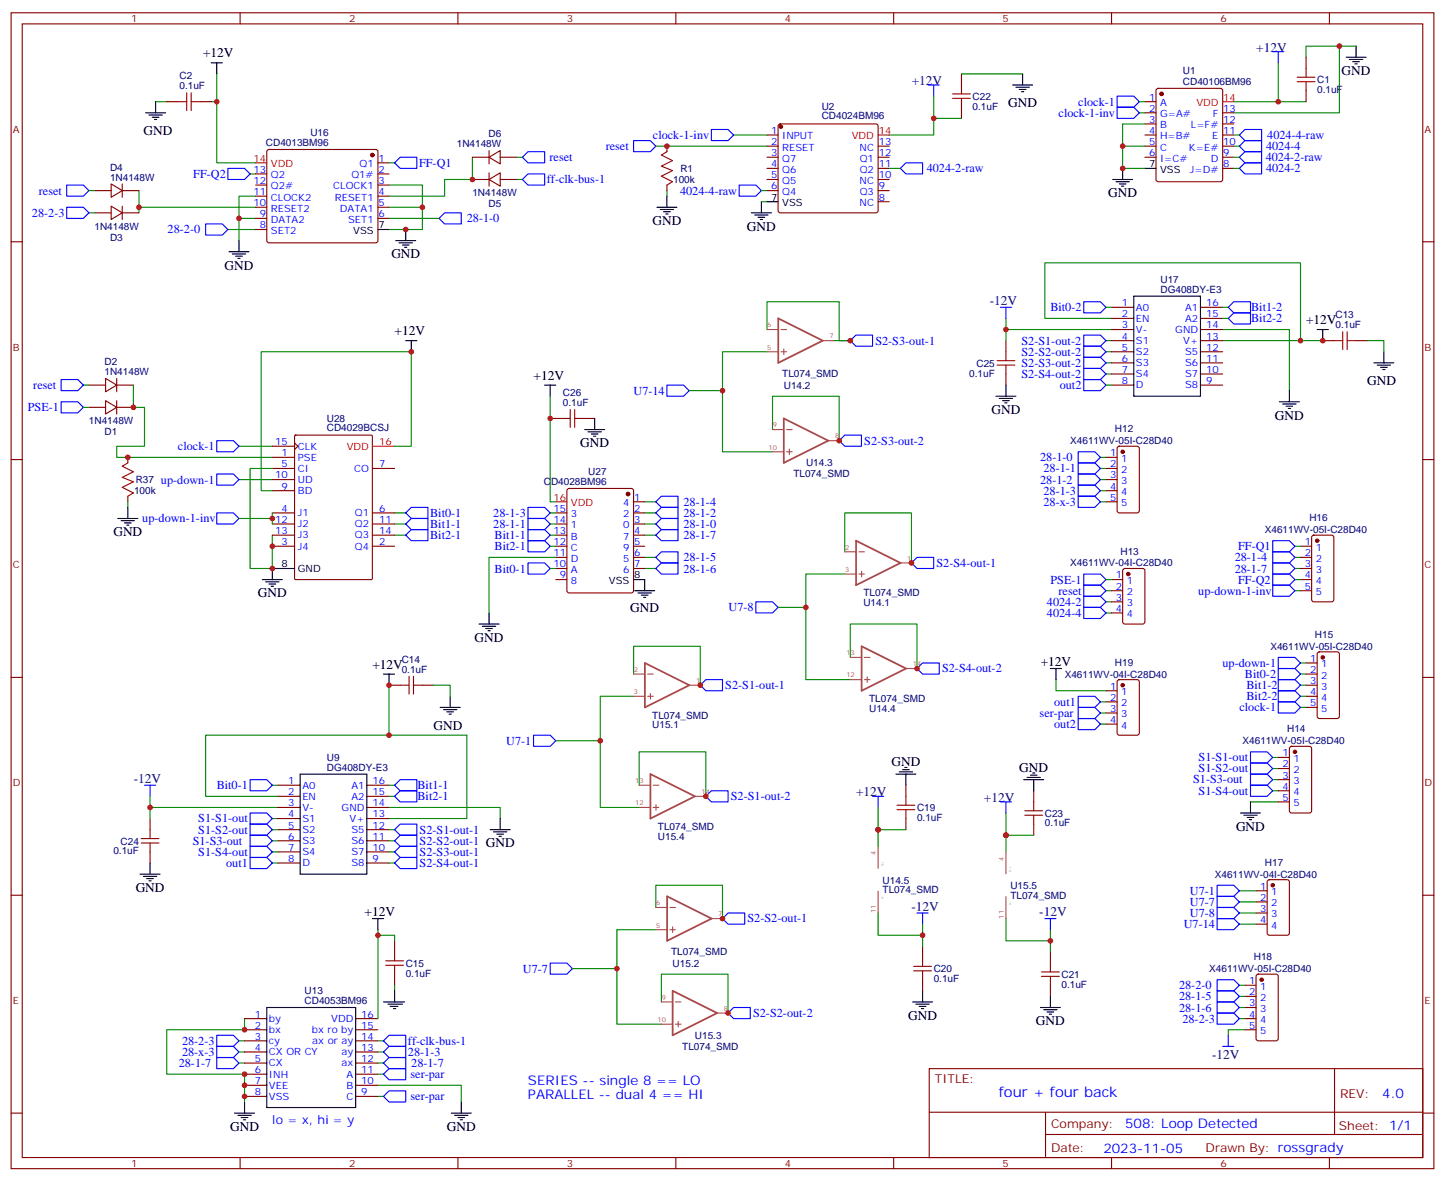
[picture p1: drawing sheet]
<svg xmlns="http://www.w3.org/2000/svg" width="459mm" height="375mm" viewBox="0 0 459 375" stroke-linecap="round" stroke-linejoin="round" font-family="sans-serif">
<g fill="none" stroke="#870000" stroke-width=".35">
<path d="M3.5 4.1h451.6v366.8h-451.6zM7.1 7.6h444.5v359.8h-444.5zM76.2 4.1v3.5M145.3 4.1v3.5M214.5 4.1v3.5M283.6 4.1v3.5M352.8 4.1v3.5M414.5 18.2v3.5M421.9 4.1v3.5M52.9 32.3h3.5M63.5 32.3h3.5M247.2 39.5l.4-.2h30.4l.5 .2 .2 .5v26.9l-.2 .5-.5 .2h-30.4l-.4-.3-.3-.4v-26.9z"/>
<path d="M305.2 23.5v3.5M305.2 34v3.6M363.4 32.3h3.5M363.4 35.8h3.5M363.4 39.3h3.5M367.1 28.3l.5-.3h19.7l.5 .3 .3 .5v28.2l-.3 .5-.5 .2h-19.7l-.5-.3-.2-.4v-28.2zM388.1 35.8h3.5M388.1 39.3h3.5M414.5 28.8v3.5M35.3 58.4l3.5 2.1-3.5 2.1zM38.8 58.4v4.2M81.1 55.2h3.6"/>
<path d="M81.1 58.7h3.6M84.9 47.7l.5-.3h33.8l.5 .3 .2 .5v28.2l-.2 .5-.5 .2h-33.8l-.5-.3-.2-.4v-28.2zM119.9 51.7h3.6M119.9 55.2h3.6M119.9 58.7h3.6M149.9 57h5.3M149.9 49.9h5.3M155.2 57l3.5-2.1v4.2zM155.2 49.9l3.5-2.1v4.2zM155.2 47.8v4.2M155.2 54.9v4.2M158.7 57h5.3"/>
<path d="M158.7 49.9h5.3M211.7 46.4v1.8M211.7 58.7v1.8M243.4 57h3.5M243.4 49.9h3.5M243.4 42.9h3.5M243.4 46.4h3.5M243.4 53.4h3.5M278.7 57h3.5M278.7 49.9h3.5M278.7 46.4h3.5M278.7 53.4h3.5"/>
<path d="M363.4 49.9h3.5M363.4 42.9h3.5M363.4 46.4h3.5M388.1 49.9h3.5M388.1 42.9h3.5M388.1 46.4h3.5M388.1 53.4h3.5M3.5 76.7h3.6M30 67.6h5.3M30 60.5h5.3M35.3 65.4l3.5 2.2-3.5 2.1zM38.8 67.6h5.3"/>
<path d="M38.8 65.4v4.3M38.8 60.5h5.3M81.1 62.3h3.6M81.1 65.8h3.6M81.1 69.3h3.6M81.1 72.8h3.6M119.9 62.3h3.6M119.9 65.8h3.6M119.9 69.3h3.6M243.4 60.5h3.5M278.7 60.5h3.5M278.7 64h3.5"/>
<path d="M451.6 76.7h3.5M352.8 97.5h7M381 97.5h7.1M319.3 108.1v3.6M319.3 118.7v3.5M352.8 108.1h7M352.8 101.1h7M352.8 104.6h7M352.8 111.7h7M352.8 115.2h7M352.8 118.7h7M381 108.1h7.1"/>
<path d="M381 101.1h7.1M381 104.6h7.1M381 111.7h7.1M381 115.2h7.1M381 118.7h7.1M419.8 108.1h3.5M430.4 108.1h3.5M28.2 122.2h5.3M28.2 129.3h5.3M33.5 120.1l3.5 2.1-3.5 2.2zM33.5 127.2l3.5 2.1-3.5 2.1zM37 122.2h5.3"/>
<path d="M37 120.1v4.3M37 127.2v4.2M37 129.3h5.3M93.5 138.3l.3-.2h24l.3 .2 .1 45.3-.2 .3-24.2 .1-.3-.2zM174.6 132.8h3.6M185.2 132.8h3.5M352.8 122.2h7M381 122.2h7.1M3.5 145.9h3.6M40.6 145.2v1.7M40.6 157.5v1.8M86.4 148.7h7.1"/>
<path d="M86.4 145.2h7.1M86.4 141.6h7.1M86.4 152.2h7.1M86.4 155.8h7.1M93.5 140.6l1 1-1 1.1M118.2 148.7h7M180.2 155.3l.4-.3h19.8l.6 .5 .1 32-.5 .7h-20l-.6-.5-.1-31.9zM201.1 159.3h3.5M351 148.7h3.5M351 145.2h3.5M351 152.2h3.5M351 155.8h3.5"/>
<path d="M351 159.3h3.5M354.8 141.8l.4-.2h5.7l.6 .5 .1 20-.5 .7h-5.9l-.6-.5-.1-20zM451.6 145.9h3.5M86.4 162.8h7.1M86.4 166.3h7.1M86.4 169.9h7.1M86.4 173.4h7.1M118.2 162.8h7M118.2 166.3h7M118.2 169.9h7M118.2 173.4h7M176.4 162.8h3.5"/>
<path d="M176.4 166.3h3.5M176.4 169.9h3.5M176.4 173.4h3.5M176.4 176.9h3.5M201.1 162.8h3.5M201.1 166.3h3.5M201.1 169.9h3.5M201.1 173.4h3.5M201.1 176.9h3.5M412.7 173.4h3.6M412.7 176.9h3.6M416.5 170.1l.5-.2h5.6l.7 .4v20l-.4 .7h-5.9l-.7-.4v-20z"/>
<path d="M176.4 180.4h3.5M176.4 184h3.5M201.1 180.4h3.5M352.8 184h3.5M352.8 187.5h3.5M352.8 191h3.5M352.8 194.6h3.5M356.5 180.7l.5-.3h5.7l.6 .5 .1 16.5-.5 .6-5.9 .1-.6-.5-.1-16.4zM412.7 180.4h3.6M412.7 184h3.6M412.7 187.5h3.6M3.5 215h3.6"/>
<path d="M123.5 217.5h3.5M134.1 217.5h3.5M351 219.3h3.5M354.8 215.9l.4-.2h5.7l.6 .5 .1 16.5-.5 .6-5.9 .1-.6-.5-.1-16.5zM414.5 217.5h3.5M414.5 210.4h3.5M414.5 214h3.5M418.3 207.1l.4-.2h5.7l.6 .4 .1 20.1-.5 .6-5.9 .1-.6-.5-.1-20zM451.6 215h3.5M351 222.8h3.5M351 226.3h3.5M351 229.8h3.5"/>
<path d="M409.5 237.1l.4-.2h5.7l.6 .4 .1 20.1-.5 .6-5.9 .1-.6-.5-.1-20zM414.5 221h3.5M414.5 224.5h3.5M47.6 259.8v3.5M88.2 249.2h7M88.2 252.8h7M88.2 256.3h7M88.2 259.8h7M116.4 249.2h7.1M116.4 252.8h7.1M116.4 256.3h7.1M116.4 259.8h7.1"/>
<path d="M287.5 249.2v3.6M287.5 259.8v3.5M328.1 251v3.5M405.7 240.4h3.5M405.7 243.9h3.5M405.7 247.5h3.5M405.7 251h3.5M405.7 254.5h3.5M47.6 270.4v3.5M88.2 263.3h7M88.2 266.9h7M88.2 270.4h7"/>
<path d="M88.2 273.9h7M116.4 263.3h7.1M116.4 266.9h7.1M116.4 270.4h7.1M116.4 273.9h7.1M328.1 261.6v3.5M402.4 279.4l.5-.2h5.6l.7 .5v16.5l-.4 .6-5.9 .1-.7-.5v-16.5zM3.5 284.2h3.6M125.2 298.6v3.6M398.6 282.8h3.6M398.6 286.3h3.6M398.6 289.8h3.6"/>
<path d="M398.6 293.3h3.6M451.6 284.2h3.5M125.2 309.2v3.5M292.8 300.4v3.5M292.8 311v3.5M333.4 302.2v3.5M333.4 312.7v3.6M395.1 312.7h3.5M395.1 316.3h3.5M395.1 319.8h3.5M398.9 309.4l.4-.2h5.7l.6 .4 .1 20.1-.5 .6-5.9 .1-.6-.5-.1-20zM77.6 323.3h7.1"/>
<path d="M77.6 326.8h7.1M77.6 330.4h7.1M77.6 333.9h7.1M77.6 337.4h7.1M112.9 323.3h7M112.9 326.8h7M112.9 330.4h7M112.9 333.9h7M112.9 337.4h7M294.9 339.2h156.7v28.2h-156.7zM395.1 323.3h3.5M395.1 326.8h3.5"/>
<path d="M423.5 339.2l.1 20.9M3.5 353.3h3.6M77.6 341h7.1M77.6 344.5h7.1M77.6 348h7.1M112.9 341h7M112.9 344.5h7M112.9 348h7M295 353h156.4M331.8 353v14.2M451.6 353.3h3.5M76.2 367.4v3.5"/>
<path d="M145.3 367.4v3.5M214.5 367.4v3.5M283.6 367.4v3.5M331.8 360.1h119.6M352.8 367.4v3.5M421.9 367.4v3.5"/>
</g>
<g fill="none" stroke="#008700" stroke-width=".35">
<path d="M405.7 19.9v12.4h-14.1M425.1 14.6v21.2h-33.5M430.4 14.6h-15.9v3.6M49.4 32.3h3.5M67 32.3h1.8M68.8 23.5v28.2h12.3M296.3 30.5v12.4h-14.1M296.3 37.6h8.9M305.2 23.5h19.4M361.6 32.3h1.8M361.6 35.8h1.8M363.4 39.3h-7.1v14.1h7.1"/>
<path d="M405.7 32.3h8.8M79.4 55.2h1.7M123.5 58.7h10.6v14.1h-10.6M123.5 51.7h1.7M149.9 49.9v7.1h-8.8v5.3h-17.6M164 57h1.8M164 49.9h1.8M208.1 46.4h35.3M232.8 42.9h10.6M282.2 53.4h3.6M356.3 46.4h7.1M391.6 49.9h1.7"/>
<path d="M391.6 42.9h1.7M391.6 46.4h1.7M391.6 53.4h1.7M28.2 67.6h1.8M28.2 60.5h1.8M44.1 65.8h37M44.1 60.5v7.1M72.3 72.8h8.8M75.8 69.3h5.3M81.1 62.3h-5.3v14.1M123.5 65.8h10.6M123.5 69.3h15.8"/>
<path d="M211.7 60.5v1.8M241.7 60.5h1.7M241.7 64h1.7M351 97.5h1.8M388.1 97.5h1.7M243.4 111.7h-14.1v12.3h-10.6M243.4 104.6v-8.8h22.9v12.3h3.6h-5.3M319.3 101.1v7M319.3 104.6h33.5M351 108.1h1.8M351 111.7h1.8M351 115.2h1.8"/>
<path d="M351 118.7h1.8M352.8 101.1h-21.2v-17.7h81.1v24.7M388.1 104.6h21.1v19.4M388.1 108.1h31.7M388.1 101.1h1.7M433.9 108.1h5.3v3.6M26.5 122.2h1.7M26.5 129.3h1.7M42.3 122.2v7.1h3.6v12.3h-8.9v3.6h49.4M174.6 125.8v33.5h1.8M229.3 124v19.4h15.9M245.2 136.3v-10.5h21.1v14.1"/>
<path d="M351 122.2h1.8M40.6 159.3v1.7M75.8 152.2h10.6M75.8 141.6h10.6M86.4 148.7h-7v31.7h7v-10.5M125.2 141.6h5.3v-29.9h-47.6v44.1h3.5M204.6 159.3h3.5M349.2 152.2h1.8M349.2 159.3h1.8M349.2 155.8h1.8M349.2 148.7h1.8M349.2 145.2h1.8"/>
<path d="M75.8 164.6h10.6M86.4 162.8v3.5M125.2 162.8h3.6M125.2 166.3h3.6M125.2 169.9h3.6M174.6 162.8h1.8M174.6 166.3h1.8M174.6 169.9h1.8M174.6 173.4h1.8M176.4 176.9h-21.2v17.7M204.6 162.8h3.5M204.6 166.3h3.5"/>
<path d="M204.6 169.9h3.5M204.6 176.9h3.5M268.1 175.2v-12.4h21.2v15.9M411 176.9h1.7M411 173.4h1.7M174.6 180.4h1.8M204.6 180.4h3.5M255.8 192.8v22.9h14.1M268.1 182.2h-12.3v10.6h-8.9M351 187.5h1.8M351 184h1.8M351 194.6h1.8"/>
<path d="M351 191h1.8M411 180.4h1.7M411 187.5h1.7M411 184h1.7M123.5 217.5v15.9h-58.2v19.4h22.9M137.6 217.5h5.3v3.5M201.1 214v-8.9h21.1v12.4M269.9 208.7v-10.6h21.1v14.1M335.1 215.7v3.6h15.9M412.7 217.5h1.8M412.7 214h1.8M412.7 210.4h1.8"/>
<path d="M123.5 233.4h24.7v26.4h-24.7M190.5 235.1v21.2h12.3M201.1 221h-10.6v14.1h-14.1M349.2 222.8h1.8M349.2 229.8h1.8M349.2 226.3h1.8M412.7 224.5h1.8M412.7 221h1.8M47.6 256.3h40.6M47.6 252.8v7M86.4 259.8h1.8M86.4 249.2h1.8"/>
<path d="M123.5 256.3h35.2v3.5M123.5 252.8h1.7M123.5 249.2h1.7M202.8 249.2v-10.5h21.2v14.1M278.7 256.3v12.3M319.3 258.1v12.3M396.9 254.5h8.8M403.9 240.4h1.8M403.9 243.9h1.8M403.9 247.5h1.8M403.9 251h1.8M86.4 263.3h1.8"/>
<path d="M86.4 266.9h1.8M86.4 270.4h1.8M86.4 273.9h1.8M123.5 263.3h1.7M123.5 266.9h1.7M123.5 270.4h1.7M123.5 273.9h1.7M278.7 263.3h8.8M319.3 265.1h8.8M119.9 296.9h5.3v1.7M119.9 295.1v28.2M208.1 295.1h-12.3v12.3h-14.1"/>
<path d="M208.1 288v-7h21.2v10.6M278.7 289.8v7.1h14.1M292.8 293.3v7.1M319.3 291.6v7h14.1M333.4 295.1v7.1M393.3 293.3h5.3M393.3 289.8h5.3M393.3 286.3h5.3M393.3 282.8h5.3M125.2 312.7v1.8M195.8 307.4v17.7h14.1M209.9 318v-8.8h21.2v12.4"/>
<path d="M393.3 319.8h1.8M393.3 316.3h1.8M393.3 312.7h1.8M75.8 330.4h1.8M75.8 333.9h1.8M75.8 337.4h1.8M77.6 323.3v3.5h-24.7v14.2h24.7v8.8M119.9 330.4h1.8M119.9 333.9h1.8M119.9 337.4h1.8M393.3 323.3h1.8M395.1 326.8h-5.3v1.8"/>
<path d="M119.9 344.5h26.5v5.3M119.9 348h1.8M119.9 341h1.8"/>
</g>
<g fill="none" stroke="#a10000" stroke-width=".35">
<path d="M56.4 32.3h2.9M59.3 29.5v5.6M60.7 29.5v5.6M60.7 32.3h2.8M302.3 29.8h5.7M302.3 31.2h5.7M305.2 27v2.8M305.2 31.2v2.8M411.7 24.5h5.6M411.7 25.9h5.6M414.5 21.7v2.8M414.5 25.9v2.9"/>
<path d="M211.7 48.2l-1.8 1 3.5 1.8-3.5 1.7 3.5 1.5-3.5 1.7 3.5 1.8-1.7 1M316.4 114.5h5.7M316.4 115.9h5.7M319.3 111.7v2.8M319.3 115.9v2.8M423.3 108.1h2.9M426.2 105.3v5.6M427.6 105.3v5.6M427.6 108.1h2.8M178.2 132.8h2.8M181 130v5.6M182.4 132.8h2.8"/>
<path d="M182.4 130v5.6M40.6 146.9l-1.8 1.1 3.5 1.8-3.5 1.7 3.5 1.4-3.5 1.8 3.5 1.8-1.7 1M127 217.5h2.8M129.8 214.7v5.6M131.2 214.7v5.6M131.2 217.5h2.9M284.7 257h5.6M284.7 255.6h5.6M287.5 252.8v2.8M287.5 257v2.8M325.3 258.8h5.6M325.3 257.4h5.6"/>
<path d="M328.1 254.5v2.9M328.1 258.8v2.8M44.8 266.2h5.6M44.8 267.6h5.6M47.6 263.3v2.9M47.6 267.6v2.8M122.4 305h5.7M122.4 306.4h5.7M125.2 302.2v2.8M125.2 306.4v2.8M290 308.2h5.6M290 306.7h5.6"/>
<path d="M292.8 303.9v2.8M292.8 308.2v2.8M330.6 309.9h5.6M330.6 308.5h5.6M333.4 305.7v2.8M333.4 309.9v2.8"/>
</g>
<g fill="none" stroke="#000" stroke-width=".35">
<path d="M67 19.9h3.6M68.8 19.9v3.6M427.2 18.2h6.4M428.3 18.9h4.2M429.3 19.6h2.1M430.4 14.6v3.6M46.2 35.8h6.4M47.3 36.5h4.2M48.3 37.2h2.1M49 37.9h.7M49.4 32.3v3.5M321.4 27h6.3"/>
<path d="M322.4 27.7h4.3M323.5 28.4h2.1M324.2 29.1h.7M324.6 23.5v3.5M430 20.3h.7M353.1 57h6.4M354.2 57.7h4.2M355.2 58.4h2.2M356 59.1h.7M356.3 53.4v3.6M363.4 53.4h3.5M72.7 79.9h6.3"/>
<path d="M75.8 76.4v3.5M119.9 72.8h3.6M125.6 76.4h6.3M126.6 77.1h4.3M127.7 77.8h2.1M128.4 78.5h.7M128.8 72.8v3.6M208.5 65.8h6.3M209.5 66.5h4.3M210.6 67.2h2.1M211.3 67.9h.7M211.7 62.3v3.5"/>
<path d="M238.5 67.6h6.3M239.5 68.3h4.3M240.6 69h2.1M241.3 69.7h.7M241.7 64v3.6M243.4 64h3.5M73.7 80.6h4.3M74.8 81.3h2.1M75.5 82h.7M359.8 94h21.2v31.8h-21.2zM128.8 108.1h3.5M130.5 108.1v3.6"/>
<path d="M418 104.6h3.6M419.8 104.6v3.5M436 115.2h6.4M437.1 115.9h4.2M438.1 116.6h2.2M438.9 117.3h.7M439.2 111.7v3.5M172.9 122.2h3.5M174.6 122.2v3.6M185.6 136.3h6.3M186.6 137.1h4.3M187.7 137.8h2.1"/>
<path d="M188.4 138.5h.7M188.7 132.8v3.5M316.1 125.8h6.3M317.1 126.5h4.3M318.2 127.2h2.1M318.9 127.9h.7M319.3 122.2v3.6M406 127.5h6.4M407.1 128.2h4.2M408.2 128.9h2.1M408.9 129.6h.7M409.2 124v3.5"/>
<path d="M37.4 164.6h6.3M38.5 165.3h4.2M39.5 166h2.1M40.2 166.7h.7M40.6 161v3.6M83.3 184h6.3M84.3 184.7h4.2M85.4 185.4h2.1M86.1 186.1h.7M93.5 180.4h-7.1v3.6M152 198.1h6.4M153.1 198.8h4.2"/>
<path d="M154.2 199.5h2.1M155.2 194.6v3.5M201.1 184h3.5v3.5M201.4 187.5h6.4M202.5 188.2h4.2M203.6 188.9h2.1M204.3 189.6h.7M121.7 214h3.5M123.5 214v3.5M154.9 200.2h.7M333.4 212.2h3.5M335.1 212.2v3.5"/>
<path d="M139.7 224.5h6.3M140.8 225.2h4.2M141.8 226h2.1M142.5 226.7h.7M142.9 221v3.5M95.2 245.7h21.2v31.8h-21.2zM158.7 259.8v3.5M284.3 245.7h6.4M285.4 245h4.2M286.5 244.3h2.1M287.2 243.6h.7M287.5 245.7v3.5"/>
<path d="M324.9 247.5h6.4M326 246.8h4.2M327 246.1h2.1M327.7 245.4h.7M328.1 247.5v3.5M393.7 258.1h6.3M394.8 258.8h4.2M395.8 259.5h2.1M396.9 254.5v3.6M44.4 277.5h6.4M45.5 278.2h4.2M46.6 278.9h2.1"/>
<path d="M47.3 279.6h.7M47.6 273.9v3.6M155.6 263.3h6.3M156.6 264.1h4.3M157.7 264.8h2.1M158.4 265.5h.7M396.5 260.2h.7M118.2 291.6h3.5M119.9 291.6v3.5M84.7 319.8h28.2v31.7h-28.2zM121.7 318h6.7M123.1 318.7h4.6"/>
<path d="M123.8 319.4h2.5M125.2 314.5v3.5M289.6 318h6.4M290.7 318.7h4.2M291.7 319.4h2.2M292.8 314.5v3.5M330.2 319.8h6.3M333.4 316.3v3.5M124.9 320.1h.7M292.5 320.1h.7M331.3 320.5h4.2M332.3 321.2h2.1"/>
<path d="M333 321.9h.7M74.4 353.3h6.4M75.5 354h4.2M76.6 354.7h2.1M77.3 355.4h.7M77.6 349.8v3.5M143.2 353.3h6.4M144.3 354h4.2M145.3 354.7h2.2M146 355.4h.8M146.4 349.8v3.5"/>
</g>
<g fill="none" stroke="#00f" stroke-width=".35">
<path d="M403.9 16.4h3.6M405.7 16.4v3.5M294.6 27h3.5M296.3 27v3.5M354.5 30.5h5.3l1.8 1.8-1.8 1.7h-5.3zM354.5 34h5.3l1.8 1.8-1.8 1.8h-5.3zM21.2 58.7h5.3l1.7 1.8-1.7 1.8h-5.3zM72.3 53.4h5.3l1.8 1.8-1.8 1.8h-5.3zM125.2 51.7l1.8-1.8h5.3v3.5h-5.3zM165.8 57l1.8-1.8h5.3v3.5h-5.3zM167.6 48.2h5.3v3.5h-5.3l-1.8-1.8zM201.1 44.6h5.3l1.7 1.8-1.7 1.8h-5.3z"/>
<path d="M225.8 41.1h5.3l1.7 1.8-1.7 1.7h-5.3zM234.6 58.7h5.3l1.8 1.8-1.8 1.8h-5.3zM287.5 51.7h5.3v3.5h-5.3l-1.7-1.8zM395.1 41.1h5.3v3.5h-5.3l-1.8-1.7zM395.1 48.2h5.3v3.5h-5.3l-1.8-1.8zM395.1 44.6h5.3v3.6h-5.3l-1.8-1.8zM395.1 51.7h5.3v3.5h-5.3l-1.8-1.8zM21.2 65.8h5.3l1.7 1.8-1.7 1.7h-5.3zM65.3 71.1h5.3l1.7 1.7-1.7 1.8h-5.3zM141.1 67.6h5.3v3.5h-5.3l-1.8-1.8zM317.5 97.5h3.5M319.3 97.5v3.6"/>
<path d="M344 95.8h5.2l1.8 1.7-1.8 1.8h-5.2zM391.6 95.8h5.3v3.5h-5.3l-1.8-1.8zM391.6 99.3h5.3v3.5h-5.3l-1.8-1.7zM271.6 106.4h5.3v3.5h-5.3l-1.7-1.8zM344 116.9h5.2l1.8 1.8-1.8 1.8h-5.2zM344 113.4h5.2l1.8 1.8-1.8 1.7h-5.2zM344 109.9h5.2l1.8 1.8-1.8 1.7h-5.2zM344 106.4h5.2l1.8 1.7-1.8 1.8h-5.2zM19.4 127.5h5.3l1.8 1.8-1.8 1.8h-5.3zM19.4 120.5h5.3l1.8 1.7-1.8 1.8h-5.3zM68.8 139.9h5.3l1.7 1.7-1.7 1.8h-5.3zM211.7 122.2h5.3l1.7 1.8-1.7 1.8h-5.3z"/>
<path d="M266.3 139.9l1.8-1.8h5.3v3.5h-5.3zM344 120.5h5.2l1.8 1.7-1.8 1.8h-5.2zM68.8 150.5h5.3l1.7 1.7-1.7 1.8h-5.3zM208.1 159.3l1.8-1.8h5.3v3.5h-5.3zM342.2 143.4h5.3l1.7 1.8-1.7 1.7h-5.3zM342.2 150.5h5.3l1.7 1.7-1.7 1.8h-5.3zM342.2 154h5.3l1.7 1.8-1.7 1.7h-5.3zM342.2 146.9h5.3l1.7 1.8-1.7 1.8h-5.3zM342.2 157.5h5.3l1.7 1.8-1.7 1.7h-5.3zM68.8 162.8h5.3l1.7 1.8-1.7 1.7h-5.3zM130.5 161h5.3v3.6h-5.3l-1.7-1.8zM130.5 168.1h5.3v3.5h-5.3l-1.7-1.7z"/>
<path d="M130.5 164.6h5.3v3.5h-5.3l-1.7-1.8zM167.6 171.6h5.3l1.7 1.8-1.7 1.8h-5.3zM167.6 168.1h5.3l1.7 1.8-1.7 1.7h-5.3zM167.6 178.7h5.3l1.7 1.7-1.7 1.8h-5.3zM167.6 161h5.3l1.7 1.8-1.7 1.8h-5.3zM167.6 164.6h5.3l1.7 1.7-1.7 1.8h-5.3zM208.1 169.9l1.8-1.8h5.3v3.5h-5.3zM208.1 176.9l1.8-1.7h5.3v3.5h-5.3zM209.9 178.7h5.3v3.5h-5.3l-1.8-1.8zM209.9 161h5.3v3.6h-5.3l-1.8-1.8zM209.9 164.6h5.3v3.5h-5.3l-1.8-1.8zM291 176.9h5.3v3.5h-5.3l-1.7-1.7z"/>
<path d="M403.9 175.2h5.3l1.8 1.7-1.8 1.8h-5.3zM403.9 178.7h5.3l1.8 1.7-1.8 1.8h-5.3zM403.9 171.6h5.3l1.8 1.8-1.8 1.8h-5.3zM239.9 191h5.3l1.7 1.8-1.7 1.8h-5.3zM344 185.7h5.2l1.8 1.8-1.8 1.8h-5.2zM344 189.3h5.2l1.8 1.7-1.8 1.8h-5.2zM344 192.8h5.2l1.8 1.8-1.8 1.7h-5.2zM344 182.2h5.2l1.8 1.8-1.8 1.7h-5.2zM403.9 185.7h5.3l1.8 1.8-1.8 1.8h-5.3zM403.9 182.2h5.3l1.8 1.8-1.8 1.7h-5.3zM224 215.7h5.3v3.6h-5.3l-1.8-1.8zM292.8 210.4h5.3v3.6h-5.3l-1.8-1.8z"/>
<path d="M405.7 212.2h5.3l1.7 1.8-1.7 1.7h-5.3zM405.7 215.7h5.3l1.7 1.8-1.7 1.8h-5.3zM405.7 219.3h5.3l1.7 1.7-1.7 1.8h-5.3zM405.7 208.7h5.3l1.7 1.7-1.7 1.8h-5.3zM169.3 233.4h5.3l1.8 1.7-1.8 1.8h-5.3zM342.2 221h5.3l1.7 1.8-1.7 1.7h-5.3zM342.2 228.1h5.3l1.7 1.7-1.7 1.8h-5.3zM342.2 224.5h5.3l1.7 1.8-1.7 1.8h-5.3zM396.9 238.7h5.3l1.7 1.7-1.7 1.8h-5.3zM405.7 222.8h5.3l1.7 1.7-1.7 1.8h-5.3zM45.9 249.2h3.5M47.6 249.2v3.6"/>
<path d="M79.4 258.1h5.3l1.7 1.7-1.7 1.8h-5.3zM79.4 247.5h5.3l1.7 1.7-1.7 1.8h-5.3zM127 251h5.3v3.5h-5.3l-1.8-1.7zM127 247.5h5.3v3.5h-5.3l-1.8-1.8zM225.8 251h5.3v3.5h-5.3l-1.8-1.7zM276.9 252.8h3.6M278.7 252.8v3.5M317.5 254.5h3.5M319.3 254.5v3.6M396.9 249.2h5.3l1.7 1.8-1.7 1.8h-5.3zM396.9 245.7h5.3l1.7 1.8-1.7 1.7h-5.3zM396.9 242.2h5.3l1.7 1.7-1.7 1.8h-5.3z"/>
<path d="M79.4 268.6h5.3l1.7 1.8-1.7 1.8h-5.3zM79.4 265.1h5.3l1.7 1.8-1.7 1.7h-5.3zM79.4 261.6h5.3l1.7 1.7-1.7 1.8h-5.3zM79.4 272.2h5.3l1.7 1.7-1.7 1.8h-5.3zM125.2 273.9l1.8-1.7h5.3v3.5h-5.3zM127 268.6h5.3v3.6h-5.3l-1.8-1.8zM127 265.1h5.3v3.5h-5.3l-1.8-1.7zM127 261.6h5.3v3.5h-5.3l-1.8-1.8zM231.1 289.8h5.3v3.5h-5.3l-1.8-1.7zM291 289.8h3.6M292.8 289.8v3.5M331.6 291.6h3.5"/>
<path d="M333.4 291.6v3.5M386.3 281h5.3l1.7 1.8-1.7 1.7h-5.3zM386.3 284.5h5.3l1.7 1.8-1.7 1.7h-5.3zM386.3 288h5.3l1.7 1.8-1.7 1.8h-5.3zM386.3 291.6h5.3l1.7 1.7-1.7 1.8h-5.3zM174.6 305.7h5.3l1.8 1.7-1.8 1.8h-5.3zM232.8 319.8h5.3v3.5h-5.3l-1.7-1.7zM386.3 314.5h5.3l1.7 1.8-1.7 1.7h-5.3zM386.3 318h5.3l1.7 1.8-1.7 1.8h-5.3zM386.3 311h5.3l1.7 1.7-1.7 1.8h-5.3zM68.8 332.1h5.3l1.7 1.8-1.7 1.8h-5.3zM68.8 328.6h5.3l1.7 1.8-1.7 1.7h-5.3z"/>
<path d="M68.8 335.7h5.3l1.7 1.7-1.7 1.8h-5.3zM121.7 330.4l1.8-1.8h5.3v3.5h-5.3zM123.5 332.1h5.3v3.6h-5.3l-1.8-1.8zM123.5 335.7h5.3v3.5h-5.3l-1.8-1.8zM123.5 339.2h5.3v3.5h-5.3l-1.8-1.7zM386.3 321.6h5.3l1.7 1.7-1.7 1.8h-5.3zM388.1 332.1h3.5M389.8 328.6v3.5M123.5 346.3h5.3v3.5h-5.3l-1.8-1.8z"/>
</g>
<path d="M388.1 32.3h3.5M81.1 51.7h3.6M278.7 42.9h3.5M118.2 141.6h7M176.4 159.3h3.5" fill="none" stroke="#f00" stroke-width=".35"/>
<g fill="#870000" stroke="#870000" stroke-width=".35">
<circle cx="199.3" cy="156.8" r=".53"/>
<circle cx="118.2" cy="49.2" r=".53"/>
<circle cx="418" cy="171.6" r=".53"/>
<circle cx="400.4" cy="311" r=".53"/>
<circle cx="411" cy="238.7" r=".53"/>
<circle cx="419.8" cy="208.7" r=".53"/>
<circle cx="356.3" cy="143.4" r=".53"/>
<circle cx="358.1" cy="182.2" r=".53"/>
<circle cx="356.3" cy="217.5" r=".53"/>
<circle cx="403.9" cy="281" r=".53"/>
<circle cx="247.8" cy="40.2" r=".53"/>
<circle cx="368.7" cy="29.8" r=".53"/>
</g>
<path d="M247 101.1l14.1 7-14.1 7.1zM248.8 132.8l14.1 7.1-14.1 7zM271.7 171.6l14.1 7.1-14.1 7zM204.7 210.4l14.1 7.1-14.1 7zM273.5 205.1l14.1 7.1-14.1 7.1zM206.4 245.7l14.1 7.1-14.1 7zM211.7 284.5l14.1 7.1-14.1 7zM213.5 314.5l14.1 7.1-14.1 7z" fill="none" stroke="#a64a4a" stroke-width=".56"/>
<g fill="none" stroke="#a64a4a" stroke-width=".35">
<path d="M243.4 111.7h3.5M243.4 104.6h3.5M247.9 111.7h1.7M247.9 104.6h1.7M248.8 110.8v1.7M261.1 108.1h3.5M245.2 136.3h3.5M249.6 136.3h1.8M262.9 139.9h3.4M245.2 143.4h3.5M249.6 143.4h1.8M250.5 142.5v1.8"/>
<path d="M268.1 175.2h3.5M272.6 175.2h1.7M285.8 178.7h3.5M268.1 182.2h3.5M272.6 182.2h1.7M273.5 181.3v1.8M201.1 214h3.5M205.5 214h1.8M218.8 217.5h3.4M269.9 215.7h3.4M269.9 208.7h3.4M274.3 215.7h1.8"/>
<path d="M274.3 208.7h1.8M275.2 214.8v1.8M287.6 212.2h3.4M201.1 221h3.5M205.5 221h1.8M206.4 220.1v1.8M202.8 256.3h3.5M202.8 249.2h3.5M207.3 256.3h1.8M207.3 249.2h1.8M208.2 255.4v1.8M220.5 252.8h3.5"/>
<path d="M278.7 268.6v7M319.3 270.4v6.9M208.1 295.1h3.5M208.1 288h3.5M212.6 295.1h1.8M212.6 288h1.8M213.5 294.2v1.8M225.8 291.6h3.5M278.7 282.9v6.9M319.3 284.6v7M209.9 318h3.5M214.4 318h1.7"/>
<path d="M209.9 325.1h3.5M214.4 325.1h1.7M215.3 324.2v1.8M227.6 321.6h3.5"/>
</g>
<g fill="#c00">
<circle cx="86.4" cy="173.4" r=".88"/>
<circle cx="130.5" cy="111.7" r=".88"/>
<circle cx="86.4" cy="180.4" r=".88"/>
<circle cx="174.6" cy="132.8" r=".88"/>
<circle cx="123.5" cy="217.5" r=".88"/>
<circle cx="123.5" cy="233.4" r=".88"/>
<circle cx="47.6" cy="256.3" r=".88"/>
<circle cx="77.6" cy="341" r=".88"/>
<circle cx="77.6" cy="326.8" r=".88"/>
<circle cx="77.6" cy="348" r=".88"/>
<circle cx="77.6" cy="344.5" r=".88"/>
<circle cx="119.9" cy="296.9" r=".88"/>
<circle cx="255.8" cy="192.8" r=".88"/>
<circle cx="289.3" cy="178.7" r=".88"/>
<circle cx="291" cy="212.2" r=".88"/>
<circle cx="229.3" cy="124" r=".88"/>
<circle cx="266.3" cy="139.9" r=".88"/>
<circle cx="269.9" cy="108.1" r=".88"/>
<circle cx="195.8" cy="307.4" r=".88"/>
<circle cx="229.3" cy="291.6" r=".88"/>
<circle cx="231.1" cy="321.6" r=".88"/>
<circle cx="190.5" cy="235.1" r=".88"/>
<circle cx="224" cy="252.8" r=".88"/>
<circle cx="222.3" cy="217.5" r=".88"/>
<circle cx="333.4" cy="298.6" r=".88"/>
<circle cx="319.3" cy="265.1" r=".88"/>
<circle cx="278.7" cy="263.3" r=".88"/>
<circle cx="292.8" cy="296.9" r=".88"/>
<circle cx="296.3" cy="37.6" r=".88"/>
<circle cx="412.8" cy="108.1" r=".88"/>
<circle cx="419.8" cy="108.1" r=".88"/>
<circle cx="319.3" cy="104.6" r=".88"/>
<circle cx="86.4" cy="164.6" r=".88"/>
<circle cx="75.8" cy="69.3" r=".88"/>
<circle cx="134.1" cy="65.8" r=".88"/>
<circle cx="128.8" cy="72.8" r=".88"/>
<circle cx="68.8" cy="32.3" r=".88"/>
<circle cx="40.6" cy="145.2" r=".88"/>
<circle cx="42.3" cy="129.3" r=".88"/>
<circle cx="149.9" cy="57" r=".88"/>
<circle cx="44.1" cy="65.8" r=".88"/>
<circle cx="405.7" cy="32.3" r=".88"/>
<circle cx="356.3" cy="53.4" r=".88"/>
<circle cx="356.3" cy="46.4" r=".88"/>
<circle cx="425.1" cy="14.6" r=".88"/>
<circle cx="211.7" cy="46.4" r=".88"/>
</g>
<text font-size="4.6" fill="#00f" x="317" y="348.2">four + four back</text>
<g font-size="4.2" fill="#000080">
<text x="398.7" y="16.4">+12V</text>
<text x="289.3" y="27">+12V</text>
<text x="314.1" y="96.8">-12V</text>
<text x="42.5" y="248.5">-12V</text>
<text x="271.7" y="252.8">+12V</text>
<text x="312.3" y="254.5">+12V</text>
<text x="289.3" y="289.1">-12V</text>
<text x="329.8" y="290.9">-12V</text>
<text x="384.7" y="336">-12V</text>
</g>
<g font-size="4.2">
<text x="64.4" y="18.2">+12V</text>
<text x="425.8" y="23.8">GND</text>
<text x="320" y="34">GND</text>
<text x="45.5" y="42.9">GND</text>
<text x="351.7" y="62.6">GND</text>
<text x="207.1" y="71.4">GND</text>
<text x="237.1" y="73.2">GND</text>
<text x="124.2" y="82">GND</text>
<text x="71.3" y="85.5">GND</text>
<text x="125.2" y="106.4">+12V</text>
<text x="414.5" y="102.8">+12V</text>
<text x="169.3" y="120.5">+12V</text>
<text x="433.9" y="122.2">GND</text>
<text x="314.7" y="131.4">GND</text>
<text x="404.6" y="133.2">GND</text>
<text x="184.1" y="142">GND</text>
<text x="36" y="170.2">GND</text>
<text x="81.8" y="189.6">GND</text>
<text x="200" y="194.2">GND</text>
<text x="150.6" y="203.7">GND</text>
<text x="118.2" y="212.2">+12V</text>
<text x="330.3" y="211.5">+12V</text>
<text x="137.6" y="231.6">GND</text>
<text x="282.9" y="243.2">GND</text>
<text x="323.5" y="245">GND</text>
<text x="392.3" y="263.7">GND</text>
<text x="43.1" y="283.1">GND</text>
<text x="115.7" y="290.9">+12V</text>
<text x="288.2" y="323.7">GND</text>
<text x="328.8" y="325.4">GND</text>
<text x="73" y="359">GND</text>
<text x="141.8" y="359">GND</text>
</g>
<g font-size="4.2" fill="#00f">
<text x="167.6" y="344.5">SERIES -- single 8 == LO</text>
<text x="167.6" y="348.7">PARALLEL -- dual 4 == HI</text>
<text x="438.7" y="348.5">4.0</text>
<text x="357.1" y="358">508: Loop Detected</text>
<text x="350.2" y="365.8">2023-11-05</text>
</g>
<g font-size="3.9" fill="#00f">
<text x="342.2" y="33.5">clock-1</text>
<text x="336" y="37.1">clock-1-inv</text>
<text x="192.2" y="47.7">reset</text>
<text x="207.2" y="44.1">clock-1-inv</text>
<text x="401.8" y="47.6">4024-4</text>
<text x="402.2" y="44.1">4024-4-raw</text>
<text x="133" y="53">FF-Q1</text>
<text x="174.4" y="51.2">reset</text>
<text x="401.7" y="51.2">4024-2-raw</text>
<text x="61.3" y="56.5">FF-Q2</text>
<text x="173.6" y="58.2">ff-clk-bus-1</text>
<text x="294.1" y="54.7">4024-2-raw</text>
<text x="401.8" y="54.7">4024-2</text>
<text x="12.3" y="61.8">reset</text>
<text x="215.8" y="61.7">4024-4-raw</text>
<text x="10.1" y="68.8">28-2-3</text>
<text x="148.2" y="70.6">28-1-0</text>
<text x="53.2" y="74.1">28-2-0</text>
<text x="333.4" y="98.8">Bit0-2</text>
<text x="397.1" y="98.8">Bit1-2</text>
<text x="397.1" y="102.3">Bit2-2</text>
<text x="277.8" y="109.4">S2-S3-out-1</text>
<text x="324.2" y="112.9">S2-S2-out-2</text>
<text x="324.2" y="109.4">S2-S1-out-2</text>
<text x="324.2" y="120">S2-S4-out-2</text>
<text x="324.2" y="116.4">S2-S3-out-2</text>
<text x="10.6" y="123.5">reset</text>
<text x="201.1" y="125.3">U7-14</text>
<text x="336.3" y="123.5">out2</text>
<text x="8.8" y="130.6">PSE-1</text>
<text x="56.5" y="142.9">clock-1</text>
<text x="274.3" y="141.1">S2-S3-out-2</text>
<text x="330.1" y="146.5">28-1-0</text>
<text x="331.2" y="150">28-1-1</text>
<text x="51.1" y="153.5">up-down-1</text>
<text x="330.1" y="153.5">28-1-2</text>
<text x="216.9" y="160.6">28-1-4</text>
<text x="331.2" y="157">28-1-3</text>
<text x="331.2" y="160.5">28-x-3</text>
<text x="45.2" y="165.8">up-down-1-inv</text>
<text x="136.5" y="164.1">Bit0-1</text>
<text x="136.5" y="167.6">Bit1-1</text>
<text x="156.5" y="164.1">28-1-3</text>
<text x="156.5" y="167.6">28-1-1</text>
<text x="216.9" y="164.1">28-1-2</text>
<text x="216.9" y="167.6">28-1-0</text>
<text x="136.5" y="171.1">Bit2-1</text>
<text x="157" y="171.1">Bit1-1</text>
<text x="216.9" y="171.2">28-1-7</text>
<text x="157" y="174.7">Bit2-1</text>
<text x="216.9" y="178.2">28-1-5</text>
<text x="297.2" y="179.9">S2-S4-out-1</text>
<text x="391.9" y="178.2">28-1-4</text>
<text x="392.9" y="174.7">FF-Q1</text>
<text x="157" y="181.7">Bit0-1</text>
<text x="216.9" y="181.7">28-1-6</text>
<text x="333.4" y="185.2">PSE-1</text>
<text x="391.9" y="181.7">28-1-7</text>
<text x="392.9" y="185.2">FF-Q2</text>
<text x="336" y="188.8">reset</text>
<text x="380.3" y="188.8">up-down-1-inv</text>
<text x="231.2" y="194.1">U7-8</text>
<text x="332.3" y="192.3">4024-2</text>
<text x="332.3" y="195.8">4024-4</text>
<text x="299" y="213.4">S2-S4-out-2</text>
<text x="388" y="211.7">up-down-1</text>
<text x="395.1" y="215.2">Bit0-2</text>
<text x="230.2" y="218.7">S2-S1-out-1</text>
<text x="395.6" y="218.7">Bit1-2</text>
<text x="330" y="227.6">ser-par</text>
<text x="334.6" y="224">out1</text>
<text x="393.4" y="225.8">clock-1</text>
<text x="395.6" y="222.3">Bit2-2</text>
<text x="334.6" y="231.1">out2</text>
<text x="160.7" y="236.4">U7-1</text>
<text x="380.4" y="245.2">S1-S2-out</text>
<text x="380.4" y="241.7">S1-S1-out</text>
<text x="68.8" y="250.5">Bit0-1</text>
<text x="132.5" y="250.5">Bit1-1</text>
<text x="378.7" y="248.7">S1-S3-out</text>
<text x="132.5" y="254">Bit2-1</text>
<text x="232" y="254">S2-S1-out-2</text>
<text x="380.4" y="252.2">S1-S4-out</text>
<text x="62.9" y="261.1">S1-S1-out</text>
<text x="61.2" y="268.1">S1-S3-out</text>
<text x="62.9" y="264.6">S1-S2-out</text>
<text x="133.2" y="268.1">S2-S2-out-1 GND</text>
<text x="133.2" y="264.6">S2-S1-out-1</text>
<text x="62.9" y="271.6">S1-S4-out</text>
<text x="71.8" y="275.2">out1</text>
<text x="133.2" y="271.6">S2-S3-out-1</text>
<text x="133.2" y="275.2">S2-S4-out-1</text>
<text x="377.6" y="284">U7-1</text>
<text x="377.6" y="287.5">U7-7</text>
<text x="237.2" y="292.8">S2-S2-out-1</text>
<text x="377.6" y="291.1">U7-8</text>
<text x="375.7" y="294.6">U7-14</text>
<text x="166" y="308.7">U7-7</text>
<text x="374.2" y="317.6">28-1-5</text>
<text x="374.2" y="314">28-2-0</text>
<text x="239" y="322.8">S2-S2-out-2</text>
<text x="374.2" y="321.1">28-1-6</text>
<text x="375.3" y="324.6">28-2-3</text>
<text x="57.8" y="335.1">28-x-3</text>
<text x="57.8" y="331.6">28-2-3</text>
<text x="129.5" y="331.6">ff-clk-bus-1</text>
<text x="129.5" y="335.2">28-1-3</text>
<text x="56.7" y="338.7">28-1-7</text>
<text x="130.5" y="338.7">28-1-7</text>
<text x="130.3" y="342.2">ser-par</text>
<text x="130.3" y="349.3">ser-par</text>
<text x="86.4" y="356.8">lo = x, hi = y</text>
</g>
<g font-size="3.9" fill="#800">
<text x="296.7" y="343.8">TITLE:</text>
<text x="425.3" y="348.5">REV:</text>
<text x="333.6" y="358">Company:</text>
<text x="425" y="358.6">Sheet: 1/1</text>
<text x="333.6" y="365.7">Date:</text>
<text x="382.6" y="365.7">Drawn By: rossgrady</text>
</g>
<g font-size="3.2" fill="#800">
<text x="41.6" y="7.1">1</text>
<text x="110.8" y="7.1">2</text>
<text x="179.9" y="7.1">3</text>
<text x="249.1" y="7.1">4</text>
<text x="318.2" y="7.1">5</text>
<text x="387.3" y="7.1">6</text>
<text x="4.1" y="42.2">A</text>
<text x="452.1" y="42.2">A</text>
<text x="4.1" y="111.3">B</text>
<text x="452.1" y="111.3">B</text>
<text x="4.1" y="180.4">C</text>
<text x="452.1" y="180.4">C</text>
<text x="4.1" y="249.6">D</text>
<text x="452.1" y="249.6">D</text>
<text x="4.1" y="318.7">E</text>
<text x="452.1" y="318.7">E</text>
<text x="41.6" y="370.4">1</text>
<text x="110.8" y="370.4">2</text>
<text x="179.9" y="370.4">3</text>
<text x="249.1" y="370.4">4</text>
<text x="318.2" y="370.4">5</text>
<text x="387.3" y="370.4">6</text>
</g>
<g font-size="3.2" fill="#000080">
<text x="375.4" y="23.6">U1</text>
<text x="57" y="28.4">0.1uF</text>
<text x="57" y="25.2">C2</text>
<text x="375.4" y="27">CD40106BM96</text>
<text x="418" y="29.5">0.1uF</text>
<text x="418" y="26.3">C1</text>
<text x="260.8" y="34.9">U2</text>
<text x="308.7" y="34.8">0.1uF</text>
<text x="308.7" y="31.6">C22</text>
<text x="260.8" y="37.9">CD4024BM96</text>
<text x="84.4" y="46.4">CD4013BM96</text>
<text x="98.5" y="43.1">U16</text>
<text x="145" y="46.7">1N4148W</text>
<text x="155" y="43.6">D6</text>
<text x="34.9" y="57.3">1N4148W</text>
<text x="34.9" y="54.2">D4</text>
<text x="213.6" y="58.1">100k</text>
<text x="215.9" y="54.6">R1</text>
<text x="149.9" y="62.3">1N4148W</text>
<text x="155" y="65.8">D5</text>
<text x="30" y="72.8">1N4148W</text>
<text x="34.9" y="76.4">D3</text>
<text x="368.3" y="89.8">U17</text>
<text x="368.3" y="93">DG408DY-E3</text>
<text x="423.8" y="101.1">C13</text>
<text x="423.8" y="104.2">0.1uF</text>
<text x="33.2" y="119.1">1N4148W</text>
<text x="33.2" y="115.9">D2</text>
<text x="248.3" y="119.8">TL074_SMD</text>
<text x="307.6" y="119.5">0.1uF</text>
<text x="309.9" y="116.4">C25</text>
<text x="178.7" y="125.8">C26</text>
<text x="248.8" y="123.6">U14.2</text>
<text x="178.7" y="128.9">0.1uF</text>
<text x="28.2" y="134.6">1N4148W</text>
<text x="103.7" y="136.9">CD4029BCSJ</text>
<text x="103.7" y="133.8">U28</text>
<text x="353.9" y="137.2">H12</text>
<text x="33.2" y="138.1">D1</text>
<text x="339.7" y="141">X4611WV-05I-C28D40</text>
<text x="255.8" y="148">U14.3</text>
<text x="43.1" y="153.4">R37</text>
<text x="172.6" y="154">CD4028BM96</text>
<text x="186.7" y="150.9">U27</text>
<text x="251.8" y="151.6">TL074_SMD</text>
<text x="42.6" y="156.9">100k</text>
<text x="415.6" y="165.5">H16</text>
<text x="401.4" y="169.2">X4611WV-05I-C28D40</text>
<text x="339.7" y="179.8">X4611WV-04I-C28D40</text>
<text x="355.6" y="176.3">H13</text>
<text x="274" y="189.3">TL074_SMD</text>
<text x="274" y="192.4">U14.1</text>
<text x="417.4" y="202.5">H15</text>
<text x="403.2" y="206.2">X4611WV-05I-C28D40</text>
<text x="127.5" y="213.6">0.1uF</text>
<text x="127.5" y="210.4">C14</text>
<text x="337.9" y="215.1">X4611WV-04I-C28D40</text>
<text x="353.9" y="211.5">H19</text>
<text x="275.8" y="222.8">TL074_SMD</text>
<text x="275.8" y="225.9">U14.4</text>
<text x="207" y="228.1">TL074_SMD</text>
<text x="207" y="231.2">U15.1</text>
<text x="408.5" y="232.5">H14</text>
<text x="394.4" y="236.2">X4611WV-05I-C28D40</text>
<text x="103.7" y="244.7">DG408DY-E3</text>
<text x="103.7" y="241.5">U9</text>
<text x="291" y="257.5">C19</text>
<text x="208.8" y="263.3">TL074_SMD</text>
<text x="291" y="260.5">0.1uF</text>
<text x="331.6" y="262.3">0.1uF</text>
<text x="331.6" y="259.2">C23</text>
<text x="38.3" y="268.1">C24</text>
<text x="208.8" y="266.5">U15.4</text>
<text x="36" y="271.2">0.1uF</text>
<text x="401.5" y="275">H17</text>
<text x="280.1" y="280.4">U14.5</text>
<text x="385.5" y="278.6">X4611WV-04I-C28D40</text>
<text x="280.1" y="283.6">TL074_SMD</text>
<text x="320.7" y="285.3">TL074_SMD</text>
<text x="320.7" y="282.2">U15.5</text>
<text x="213" y="303.3">TL074_SMD</text>
<text x="397.9" y="304.8">H18</text>
<text x="128.8" y="310">0.1uF</text>
<text x="128.8" y="306.8">C15</text>
<text x="213.5" y="307">U15.2</text>
<text x="296.3" y="311.7">0.1uF</text>
<text x="296.3" y="308.6">C20</text>
<text x="336.9" y="310.4">C21</text>
<text x="383.8" y="308.5">X4611WV-05I-C28D40</text>
<text x="96.7" y="315.4">U13</text>
<text x="336.9" y="313.4">0.1uF</text>
<text x="96.7" y="318.6">CD4053BM96</text>
<text x="220.5" y="329.7">U15.3</text>
<text x="216.5" y="333.2">TL074_SMD</text>
</g>
<g font-size="3.2" fill="#00f">
<text x="364.7" y="31.9">1</text>
<text x="364.7" y="35.5">2</text>
<text x="368.2" y="33.7">A</text>
<text x="388.2" y="35.5">13</text>
<text x="364.7" y="39">3</text>
<text x="368.2" y="37.2">G=A#</text>
<text x="368.2" y="40.7">B</text>
<text x="378" y="40.7">L=F#</text>
<text x="384.9" y="37.2">F</text>
<text x="388.2" y="39">12</text>
<text x="244.8" y="42.5">1</text>
<text x="244.8" y="46">2</text>
<text x="248.2" y="44.3">INPUT</text>
<text x="248.2" y="47.8">RESET</text>
<text x="272.8" y="47.8">NC</text>
<text x="278.9" y="46">13</text>
<text x="364.7" y="42.5">4</text>
<text x="364.7" y="46">5</text>
<text x="368.2" y="44.3">H=B#</text>
<text x="368.2" y="47.8">C</text>
<text x="377.4" y="47.8">K=E#</text>
<text x="384.7" y="44.3">E</text>
<text x="388.2" y="46">10</text>
<text x="388.2" y="42.5">11</text>
<text x="114.1" y="53.1">Q1</text>
<text x="120.1" y="51.3">1</text>
<text x="244.8" y="49.6">3</text>
<text x="244.8" y="53.1">4</text>
<text x="248.2" y="51.3">Q7</text>
<text x="272.9" y="51.3">Q1</text>
<text x="278.9" y="53.1">11</text>
<text x="278.9" y="49.6">12</text>
<text x="364.7" y="49.6">6</text>
<text x="368.2" y="51.3">I=C#</text>
<text x="384.3" y="51.3">D</text>
<text x="388.2" y="53.1">8</text>
<text x="388.2" y="49.6">9</text>
<text x="80.5" y="58.4">12</text>
<text x="80.5" y="54.9">13</text>
<text x="86" y="56.6">Q2</text>
<text x="111.5" y="56.6">Q1#</text>
<text x="120.1" y="54.9">2</text>
<text x="120.1" y="58.4">3</text>
<text x="244.8" y="56.6">5</text>
<text x="248.2" y="54.9">Q6</text>
<text x="248.2" y="58.4">Q5</text>
<text x="272.8" y="58.4">NC</text>
<text x="272.9" y="54.9">Q2</text>
<text x="278.9" y="56.6">10</text>
<text x="377.7" y="54.9">J=D#</text>
<text x="80.5" y="65.4">10</text>
<text x="80.5" y="61.9">11</text>
<text x="86" y="63.7">CLOCK2</text>
<text x="86" y="60.1">Q2#</text>
<text x="105.7" y="60.1">CLOCK1</text>
<text x="106.3" y="63.7">RESET1</text>
<text x="120.1" y="61.9">4</text>
<text x="120.1" y="65.4">5</text>
<text x="244.8" y="60.1">6</text>
<text x="248.2" y="61.9">Q4</text>
<text x="272.8" y="65.4">NC</text>
<text x="272.9" y="61.9">Q3</text>
<text x="278.9" y="63.7">8</text>
<text x="278.9" y="60.1">9</text>
<text x="82.5" y="69">9</text>
<text x="86" y="70.7">DATA2</text>
<text x="86" y="67.2">RESET2</text>
<text x="107.9" y="67.2">DATA1</text>
<text x="110.5" y="70.7">SET1</text>
<text x="120.1" y="69">6</text>
<text x="82.5" y="72.5">8</text>
<text x="86" y="74.3">SET2</text>
<text x="356.1" y="97.2">1</text>
<text x="356.1" y="100.7">2</text>
<text x="360.5" y="98.6">A0</text>
<text x="376.1" y="98.6">A1</text>
<text x="382.8" y="100.7">15</text>
<text x="382.8" y="97.2">16</text>
<text x="356.1" y="104.2">3</text>
<text x="356.1" y="107.8">4</text>
<text x="360.5" y="102.1">EN</text>
<text x="360.5" y="105.7">V-</text>
<text x="373" y="105.7">GND</text>
<text x="376.1" y="102.1">A2</text>
<text x="382.8" y="107.8">13</text>
<text x="382.8" y="104.2">14</text>
<text x="356.1" y="111.3">5</text>
<text x="360.5" y="109.2">S1</text>
<text x="360.5" y="112.7">S2</text>
<text x="375.5" y="109.2">V+</text>
<text x="376.1" y="112.7">S5</text>
<text x="382.8" y="111.3">12</text>
<text x="356.1" y="114.8">6</text>
<text x="356.1" y="118.4">7</text>
<text x="360.5" y="116.2">S3</text>
<text x="360.5" y="119.8">S4</text>
<text x="376.1" y="119.8">S7</text>
<text x="376.1" y="116.2">S6</text>
<text x="382.8" y="118.4">10</text>
<text x="382.8" y="114.8">11</text>
<text x="356.1" y="121.9">8</text>
<text x="360.5" y="123.3">D</text>
<text x="376.1" y="123.3">S8</text>
<text x="382.8" y="121.9">9</text>
<text x="87.3" y="141.3">15</text>
<text x="94.5" y="142.7">CLK</text>
<text x="89.4" y="144.8">1</text>
<text x="89.4" y="148.3">5</text>
<text x="94.5" y="146.2">PSE</text>
<text x="94.5" y="149.8">CI</text>
<text x="112.4" y="149.8">CO</text>
<text x="120.3" y="148.3">7</text>
<text x="352.3" y="144.8">1</text>
<text x="352.3" y="148.3">2</text>
<text x="355.8" y="146.6">1</text>
<text x="87.3" y="151.9">10</text>
<text x="89.4" y="155.4">9</text>
<text x="94.5" y="153.3">UD</text>
<text x="352.3" y="151.9">3</text>
<text x="352.3" y="155.4">4</text>
<text x="355.8" y="150.1">2</text>
<text x="355.8" y="153.6">3</text>
<text x="94.5" y="156.8">BD</text>
<text x="197.8" y="160.7">4</text>
<text x="201.3" y="158.9">1</text>
<text x="352.3" y="158.9">5</text>
<text x="355.8" y="157.2">4</text>
<text x="355.8" y="160.7">5</text>
<text x="87.3" y="166">12</text>
<text x="89.4" y="162.5">4</text>
<text x="94.5" y="163.9">J1</text>
<text x="94.5" y="167.4">J2</text>
<text x="112.6" y="163.9">Q1</text>
<text x="112.6" y="167.4">Q2</text>
<text x="120.3" y="162.5">6</text>
<text x="120.3" y="166">11</text>
<text x="175.7" y="166">14</text>
<text x="175.7" y="162.5">15</text>
<text x="181.2" y="167.7">1</text>
<text x="181.2" y="164.2">3</text>
<text x="197.8" y="164.2">2</text>
<text x="197.8" y="167.7">0</text>
<text x="201.3" y="162.5">2</text>
<text x="201.3" y="166">3</text>
<text x="87.3" y="169.5">13</text>
<text x="89.4" y="173">3</text>
<text x="94.5" y="170.9">J3</text>
<text x="112.6" y="170.9">Q3</text>
<text x="120.3" y="169.5">14</text>
<text x="120.3" y="173">2</text>
<text x="175.7" y="173">12</text>
<text x="175.7" y="169.5">13</text>
<text x="181.2" y="171.3">B</text>
<text x="197.8" y="171.3">7</text>
<text x="201.3" y="169.5">4</text>
<text x="201.3" y="173">5</text>
<text x="414.1" y="173">1</text>
<text x="94.5" y="174.4">J4</text>
<text x="112.6" y="174.4">Q4</text>
<text x="175.7" y="176.6">11</text>
<text x="181.2" y="178.3">D</text>
<text x="181.2" y="174.8">C</text>
<text x="197.8" y="174.8">9</text>
<text x="197.8" y="178.3">5</text>
<text x="201.3" y="176.6">6</text>
<text x="414.1" y="176.6">2</text>
<text x="417.6" y="174.8">1</text>
<text x="417.6" y="178.3">2</text>
<text x="175.7" y="180.1">10</text>
<text x="177.7" y="183.6">9</text>
<text x="181.2" y="185.4">8</text>
<text x="181.2" y="181.9">A</text>
<text x="197.8" y="181.9">6</text>
<text x="201.3" y="180.1">7</text>
<text x="354.1" y="183.6">1</text>
<text x="357.6" y="185.4">1</text>
<text x="414.1" y="180.1">3</text>
<text x="414.1" y="183.6">4</text>
<text x="417.6" y="181.9">3</text>
<text x="417.6" y="185.4">4</text>
<text x="354.1" y="187.1">2</text>
<text x="354.1" y="190.7">3</text>
<text x="357.6" y="188.9">2</text>
<text x="414.1" y="187.1">5</text>
<text x="417.6" y="188.9">5</text>
<text x="354.1" y="194.2">4</text>
<text x="357.6" y="192.4">3</text>
<text x="357.6" y="196">4</text>
<text x="415.9" y="210.1">1</text>
<text x="415.9" y="213.6">2</text>
<text x="419.3" y="211.8">1</text>
<text x="419.3" y="215.4">2</text>
<text x="352.3" y="218.9">1</text>
<text x="355.8" y="220.7">1</text>
<text x="415.9" y="217.1">3</text>
<text x="415.9" y="220.7">4</text>
<text x="419.3" y="218.9">3</text>
<text x="352.3" y="222.4">2</text>
<text x="352.3" y="226">3</text>
<text x="355.8" y="224.2">2</text>
<text x="355.8" y="227.7">3</text>
<text x="415.9" y="224.2">5</text>
<text x="419.3" y="222.4">4</text>
<text x="419.3" y="226">5</text>
<text x="352.3" y="229.5">4</text>
<text x="355.8" y="231.2">4</text>
<text x="407" y="240.1">1</text>
<text x="407" y="243.6">2</text>
<text x="410.5" y="241.8">1</text>
<text x="410.5" y="245.4">2</text>
<text x="91.5" y="248.9">1</text>
<text x="96" y="250.3">A0</text>
<text x="111.5" y="250.3">A1</text>
<text x="118.2" y="248.9">16</text>
<text x="407" y="247.1">3</text>
<text x="407" y="250.6">4</text>
<text x="410.5" y="248.9">3</text>
<text x="91.5" y="252.4">2</text>
<text x="91.5" y="255.9">3</text>
<text x="96" y="253.8">EN</text>
<text x="96" y="257.4">V-</text>
<text x="108.4" y="257.4">GND</text>
<text x="111.5" y="253.8">A2</text>
<text x="118.2" y="255.9">14</text>
<text x="118.2" y="252.4">15</text>
<text x="407" y="254.2">5</text>
<text x="410.5" y="252.4">4</text>
<text x="410.5" y="255.9">5</text>
<text x="91.5" y="259.5">4</text>
<text x="91.5" y="263">5</text>
<text x="96" y="260.9">S1</text>
<text x="110.9" y="260.9">V+</text>
<text x="118.2" y="263">12</text>
<text x="118.2" y="259.5">13</text>
<text x="91.5" y="266.5">6</text>
<text x="96" y="264.4">S2</text>
<text x="96" y="267.9">S3</text>
<text x="111.5" y="267.9">S6</text>
<text x="111.5" y="264.4">S5</text>
<text x="118.2" y="266.5">11</text>
<text x="91.5" y="270.1">7</text>
<text x="91.5" y="273.6">8</text>
<text x="96" y="271.5">S4</text>
<text x="96" y="275">D</text>
<text x="111.5" y="275">S8</text>
<text x="111.5" y="271.5">S7</text>
<text x="118.2" y="273.6">9</text>
<text x="118.2" y="270.1">10</text>
<text x="400" y="282.4">1</text>
<text x="400" y="285.9">2</text>
<text x="403.5" y="284.2">1</text>
<text x="403.5" y="287.7">2</text>
<text x="400" y="289.5">3</text>
<text x="400" y="293">4</text>
<text x="403.5" y="291.2">3</text>
<text x="403.5" y="294.7">4</text>
<text x="396.4" y="312.4">1</text>
<text x="396.4" y="315.9">2</text>
<text x="399.9" y="314.1">1</text>
<text x="399.9" y="317.7">2</text>
<text x="80.9" y="323">1</text>
<text x="114.7" y="323">16</text>
<text x="396.4" y="319.4">3</text>
<text x="396.4" y="323">4</text>
<text x="399.9" y="321.2">3</text>
<text x="80.9" y="326.5">2</text>
<text x="85.4" y="324.4">by</text>
<text x="85.4" y="327.9">bx</text>
<text x="99" y="327.9">bx ro by</text>
<text x="105.1" y="324.4">VDD</text>
<text x="114.7" y="326.5">15</text>
<text x="396.4" y="326.5">5</text>
<text x="399.9" y="324.7">4</text>
<text x="399.9" y="328.3">5</text>
<text x="80.9" y="330">3</text>
<text x="80.9" y="333.6">4</text>
<text x="85.4" y="331.4">cy</text>
<text x="85.4" y="335">CX OR CY</text>
<text x="99.1" y="331.4">ax or ay</text>
<text x="108.4" y="335">ay</text>
<text x="114.7" y="333.6">13</text>
<text x="114.7" y="330">14</text>
<text x="80.9" y="337.1">5</text>
<text x="80.9" y="340.6">6</text>
<text x="85.4" y="338.5">CX</text>
<text x="108.4" y="338.5">ax</text>
<text x="114.7" y="340.6">11</text>
<text x="114.7" y="337.1">12</text>
<text x="80.9" y="344.1">7</text>
<text x="80.9" y="347.7">8</text>
<text x="85.4" y="342">INH</text>
<text x="85.4" y="345.5">VEE</text>
<text x="110" y="345.5">B</text>
<text x="110" y="342">A</text>
<text x="114.7" y="347.7">9</text>
<text x="114.7" y="344.1">10</text>
<text x="85.4" y="349.1">VSS</text>
<text x="110" y="349.1">C</text>
</g>
<g font-size="3.2" fill="#f00">
<text x="379.7" y="33.7">VDD</text>
<text x="388.2" y="31.9">14</text>
<text x="270.3" y="44.3">VDD</text>
<text x="278.9" y="42.5">14</text>
<text x="80.5" y="51.3">14</text>
<text x="86" y="53.1">VDD</text>
<text x="110.1" y="142.7">VDD</text>
<text x="120.3" y="141.3">16</text>
<text x="175.7" y="158.9">16</text>
<text x="181.2" y="160.7">VDD</text>
</g>
<g font-size="3.2">
<text x="364.7" y="53.1">7</text>
<text x="368.2" y="54.9">VSS</text>
<text x="244.8" y="63.7">7</text>
<text x="248.2" y="65.4">VSS</text>
<text x="112.1" y="74.3">VSS</text>
<text x="120.1" y="72.5">7</text>
<text x="89.4" y="180.1">8</text>
<text x="94.5" y="181.5">GND</text>
<text x="193.3" y="185.4">VSS</text>
<text x="201.3" y="183.6">8</text>
</g>
<g font-size="2.1" fill="#a54b4b">
<text x="243.5" y="103.9">6</text>
<text x="263.2" y="107.4">7</text>
<text x="243.5" y="111">5</text>
<text x="245.3" y="135.7">9</text>
<text x="243.9" y="142.7">10</text>
<text x="265" y="139.2">8</text>
<text x="268.2" y="174.5">2</text>
<text x="287.9" y="178">1</text>
<text x="268.2" y="181.5">3</text>
<text x="268.6" y="208">13</text>
<text x="201.2" y="213.3">2</text>
<text x="268.6" y="215">12</text>
<text x="289.7" y="211.5">14</text>
<text x="201.2" y="220.3">3</text>
<text x="220.9" y="216.8">1</text>
<text x="201.6" y="248.5">13</text>
<text x="201.6" y="255.6">12</text>
<text x="222.7" y="252.1">14</text>
<text x="278" y="271.5" transform="rotate(-90 278 271.5)">4</text>
<text x="318.6" y="273.3" transform="rotate(-90 318.6 273.3)">4</text>
<text x="208.2" y="287.3">6</text>
<text x="228" y="290.9">7</text>
<text x="278" y="289.8" transform="rotate(-90 278 289.8)">11</text>
<text x="318.6" y="291.6" transform="rotate(-90 318.6 291.6)">11</text>
<text x="208.2" y="294.4">5</text>
<text x="210" y="317.3">9</text>
<text x="229.7" y="320.9">8</text>
<text x="208.7" y="324.4">10</text>
</g>
<g font-size="1.1" fill="#4ba54b">
<text x="280.5" y="274.9" transform="rotate(-90 280.5 274.9)">V+</text>
<text x="321" y="276.7" transform="rotate(-90 321 276.7)">V+</text>
<text x="280.5" y="285.5" transform="rotate(-90 280.5 285.5)">V-</text>
<text x="321" y="287.3" transform="rotate(-90 321 287.3)">V-</text>
</g>
</svg>
